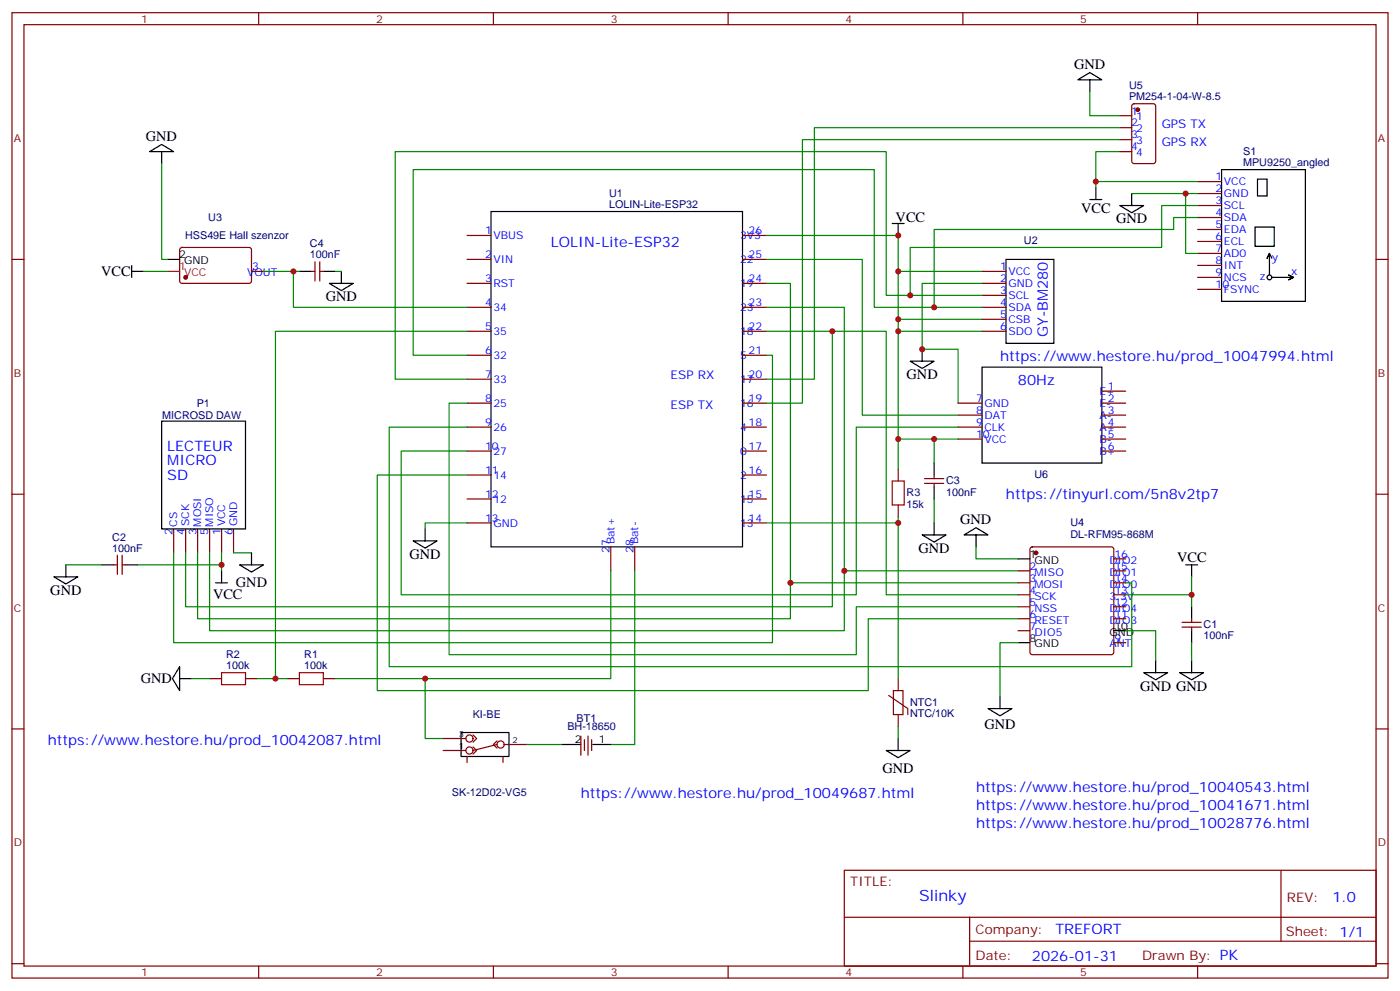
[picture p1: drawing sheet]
<svg xmlns="http://www.w3.org/2000/svg" width="412mm" height="292mm" viewBox="0 0 412 292" stroke-linecap="round" stroke-linejoin="round" font-family="sans-serif">
<g fill="none" stroke="#870000" stroke-width=".35">
<path d="M3.5 3.7h405.4v284.4h-405.4zM7.1 7.3h398.2v277.3h-398.2zM76.2 3.7v3.6M145.3 3.7v3.6M214.5 3.7v3.6M283.6 3.7v3.6M352.8 3.7v3.6M329.8 34.1h3.6M329.8 37.6h3.6M333.6 30.8l.5-.2h5.6l.7 .4v16.5l-.4 .6-5.9 .1-.7-.5v-16.4zM329.8 41.1h3.6M329.8 44.7h3.6"/>
<path d="M352.8 53.5h7M352.8 57h7M3.5 76.4h3.6M53.2 73.1l.4-.2h20.1l.4 .7-.1 9.4-.6 .5-20.1-.1-.4-.6v-9.2zM74.1 79.9h3.5M91.7 79.9h1.1M92.8 77.1v5.7M94.2 79.9h1M94.2 77.1v5.7M137.6 76.4h7M137.6 69.4h7M218.7 76.4h7.1"/>
<path d="M218.7 69.4h7.1M289.3 79.9h7M352.8 60.5h7M352.8 64.1h7M352.8 67.6h7M352.8 71.1h7M352.8 74.6h7M352.8 78.2h7M405.3 76.4h3.6M137.6 83.5h7M137.6 90.5h7M137.6 97.6h7"/>
<path d="M218.7 83.5h7.1M218.7 90.5h7.1M218.7 97.6h7.1M289.3 83.5h7M289.3 90.5h7M289.3 97.6h7M289.3 87h7M289.3 94.1h7M352.8 81.7h7M352.8 85.2h7M137.6 104.6h7M137.6 111.7h7"/>
<path d="M137.6 118.7h7M218.7 104.6h7.1M218.7 111.7h7.1M218.7 118.7h7.1M282.2 118.7h7.1M324.6 118.7h7M324.6 115.2h7M137.6 125.8h7M137.6 132.9h7M137.6 139.9h7M218.7 125.8h7.1M218.7 132.9h7.1"/>
<path d="M218.7 139.9h7.1M264.6 138.1v3.6M275.2 139.9v1.1M282.2 125.8h7.1M282.2 122.3h7.1M282.2 129.3h7.1M324.6 125.8h7M324.6 132.9h7M324.6 122.3h7M324.6 129.3h7M3.5 145.6h3.6M51.2 155.8v7"/>
<path d="M54.7 155.8v7M58.2 155.8v7M61.7 155.8v7M65.3 155.8v7M68.8 155.8v7M137.6 147h7M137.6 154h7M218.7 147h7.1M218.7 154h7.1M264.6 148.7v3.6M272.3 142.4h5.7M272.3 141h5.7"/>
<path d="M275.2 142.4v1M405.3 145.6h3.6M33.5 166.4h1.1M34.6 163.5v5.7M36 163.5v5.7M36 166.4h1M179.9 161.1v7M187 161.1v7M299.9 168.1h3.5M299.9 171.7h3.5M299.9 175.2h3.5M299.9 178.7h3.5"/>
<path d="M303.6 161.3l.5-.2h23.3l.5 .2 .2 .5v30.3l-.3 .5-.4 .2h-23.3l-.5-.2-.2-.5v-30.3zM328.1 168.1h3.5M328.1 171.7h3.5M328.1 175.2h3.5M328.1 178.7h3.5M328.1 164.6h3.5M61.7 199.9h3.6M72.3 199.9h3.5M84.7 199.9h3.5M95.2 199.9h3.6M264.6 199.9v3.5M299.9 182.2h3.5"/>
<path d="M299.9 185.8h3.5M328.1 182.2h3.5M328.1 189.3h3.5M348.2 184.7h5.6M348.2 183.3h5.6M351 182.2v1.1M351 184.7v1.1M3.5 214.7h3.6M130.5 217.5h6.7M139.3 216.5l1.1 1-1.1 1.1M139.3 220l1.1 1.1-1.1 1M146.4 218.2l-1.1 1.1 1.1 1"/>
<path d="M146.4 219.3l-7.1 1.8M148.5 219.3h6.7M171.1 216.8v5.7M172.2 217.9v3.2M173.2 216.8v5.7M174.3 217.9v3.2M261.8 204.8l5.6 3.9v1.8M263.2 203.4h2.8v7.1h-2.8zM264.6 210.5v3.5M405.3 214.7h3.6M130.5 221.1h6.7M137.6 222.8v1.8"/>
<path d="M148.2 222.8v1.8M248.7 256.3h156.6v28.3h-156.6zM377.3 256.4v20.8M248.7 270.2h156.5M285.6 277.2h119.6M285.6 270.2v14.1M3.5 283.8h3.6M76.2 284.6v3.5M145.3 284.6v3.5M214.5 284.6v3.5M283.6 284.6v3.5M352.8 284.6v3.5"/>
<path d="M405.3 283.8h3.6"/>
<circle cx="138.3" cy="217.5" r="1.06"/>
<circle cx="147.5" cy="219.3" r="1.06"/>
<circle cx="138.3" cy="221.1" r="1.06"/>
</g>
<g fill="none" stroke="#000" stroke-width=".35">
<path d="M317.5 23.5l3.5-2.1 3.6 2.1zM321 23.5v3.5M44.1 44.7l3.5-2.2 3.6 2.2zM47.6 44.7v3.5M321 58.8h3.6M322.8 55.2v3.6M333.4 57v3.5M359.8 50h24.7v38.8h-24.7zM370.4 52.8h2.8v4.9h-2.8zM38.8 79.9h3.5M38.8 78.2v3.5M49.4 76.4h3.5"/>
<path d="M88.2 79.9h3.5M95.2 79.9h3.6M100.5 79.9v3.6M144.6 62.3h74.1v98.8h-74.1zM262.8 65.8h3.5M264.6 65.8v3.6M296.3 76.4h14.1v24.7h-14.1zM329.8 60.5h7.1l-3.5 2.2zM369.7 66.9h5.7v5.6h-5.7zM374.6 76.1l-.7-1.5-.7 1.5 .7-1.5v6.4M97 83.5h7.1l-3.6 2.1zM374.6 81.7h6.4"/>
<path d="M379.6 81l1.4 .7-1.4 .7 1.4-.7zM268.1 106.4h7.1l-3.6 2.1zM271.6 102.9v3.5M289.3 108.2h35.3v28.2h-35.3zM47.6 124h24.7v31.8h-24.7zM275.2 136.4v3.5M121.7 159.3h7.1l-3.6 2.1zM125.2 155.8v3.5M271.6 157.6h7.1l-3.5 2.1zM275.2 143.4v3.6M275.2 154v3.6M284 157.6l3.5-2.2 3.5 2.2z"/>
<path d="M287.5 157.6v3.5M15.9 169.9h7l-3.5 2.1zM19.4 166.4v3.5M30 166.4h3.5M37 166.4h3.6M63.5 171.7h3.5M65.3 168.1v3.6M70.6 166.4h7l-3.5 2.1zM74.1 162.8v3.6M299.9 164.6h3.5M349.2 166.4h3.6M351 166.4v3.5"/>
<path d="M351 178.7v3.5M52.9 196.4v7l-2.1-3.5zM52.9 199.9h3.5M299.9 189.3h3.5M328.1 185.8h3.5M336.9 198.1h7.1l-3.6 2.1zM340.4 194.6v3.5M347.5 198.1h7l-3.5 2.1zM351 185.8v3.5M351 194.6v3.5M135.8 215.8h14.1v7h-14.1zM165.8 219.3h5.3"/>
<path d="M174.6 219.3h5.3M264.6 217.5v3.6M291 208.7h7.1l-3.5 2.1zM294.6 205.2v3.5M261.1 221.1h7l-3.5 2.1z"/>
<circle cx="373.9" cy="81.7" r=".71"/>
</g>
<g fill="none" stroke="#008700" stroke-width=".35">
<path d="M321 27v7.1h8.8M329.8 37.6h-89.9v74.1h-14.1M47.6 48.2v28.2h1.8M322.8 53.5h30M329.8 44.7h-7v10.5M329.8 41.1h-93.4v77.6h-10.6M333.4 57h19.4M349.2 57v17.6h3.6M42.3 79.9h7.1M77.6 79.9h8.8v10.6h51.2M86.4 79.9h1.8M98.8 79.9h1.7"/>
<path d="M225.8 69.4h38.8v10.5h24.7M225.8 76.4h28.2v45.9h28.2M264.6 79.9v17.7h24.7M352.8 60.5h-10.6v12.4h-74.1v14.1M352.8 64.1h-7.1v3.5h-70.5v22.9M137.6 97.6h-56.5v102.3M225.8 97.6h19.4v81.1h-190.5v-15.9M225.8 83.5h7v98.7h-174.6v-19.4M225.8 90.5h22.9v95.3h-187v-23M245.2 97.6h15.9v77.6h38.8M264.6 97.6v31.7h17.6M264.6 94.1h24.7"/>
<path d="M289.3 83.5h-17.7v19.4h10.6v15.8M289.3 90.5h-31.8v-40.5h-135.8v54.6h15.9M289.3 87h-28.2v-42.3h-144.7v67h21.2M137.6 118.7h-5.3v74.1h119.9v-14.1h47.7M225.8 104.6h1.7v84.7h-176.3v-26.5M137.6 125.8h-22.9v70.6h218.7v-24.7h-1.8M137.6 139.9h-26.5v63.5h144.7v-21.2h44.1M264.6 129.3v8.8M275.2 129.3v7.1M282.2 125.8h-30v49.4h-134v-42.3h19.4M137.6 154h-12.4v1.8M225.8 154h38.8"/>
<path d="M264.6 152.3v47.6M275.2 147v7M19.4 166.4h10.6M40.6 166.4h24.7M65.3 162.8v5.3M68.8 162.8h5.3M179.9 168.1v31.8h-54.7v17.6h5.3M187 168.1v51.2h-7.1M232.8 171.7h67.1M248.7 168.1h51.2M287.5 161.1v3.5h12.4M331.6 175.2h19.4v3.5"/>
<path d="M351 169.9v5.3M56.4 199.9h5.3M75.8 199.9h8.9M98.8 199.9h26.4M299.9 189.3h-5.3v15.9M331.6 185.8h8.8v8.8M351 189.3v5.3M155.2 219.3h10.6M264.6 214v3.5"/>
</g>
<path d="M262.8 141.7h3.5v7h-3.5zM65.3 198.1h7v3.5h-7zM88.2 198.1h7v3.5h-7z" fill="none" stroke="#a10000" stroke-width=".35"/>
<g fill="#870000" stroke="#870000" stroke-width=".35">
<circle cx="54.7" cy="81.7" r=".53"/>
<circle cx="305.2" cy="162.8" r=".53"/>
<circle cx="335.1" cy="32.3" r=".53"/>
</g>
<path d="M49.4 79.9h3.5" fill="none" stroke="#f00" stroke-width=".35"/>
<g fill="#c00">
<circle cx="264.6" cy="79.9" r=".88"/>
<circle cx="264.6" cy="94.1" r=".88"/>
<circle cx="271.6" cy="102.9" r=".88"/>
<circle cx="264.6" cy="97.6" r=".88"/>
<circle cx="264.6" cy="69.4" r=".88"/>
<circle cx="65.3" cy="166.4" r=".88"/>
<circle cx="125.2" cy="199.9" r=".88"/>
<circle cx="81.1" cy="199.9" r=".88"/>
<circle cx="86.4" cy="79.9" r=".88"/>
<circle cx="351" cy="175.2" r=".88"/>
<circle cx="245.2" cy="97.6" r=".88"/>
<circle cx="232.8" cy="171.7" r=".88"/>
<circle cx="275.2" cy="129.3" r=".88"/>
<circle cx="264.6" cy="129.3" r=".88"/>
<circle cx="264.6" cy="154" r=".88"/>
<circle cx="248.7" cy="168.1" r=".88"/>
<circle cx="322.8" cy="53.5" r=".88"/>
<circle cx="268.1" cy="87" r=".88"/>
<circle cx="275.2" cy="90.5" r=".88"/>
<circle cx="349.3" cy="57" r=".88"/>
</g>
<text font-size="4.6" fill="#00f" x="270.8" y="265.4">Slinky</text>
<g font-size="4.2">
<text x="316.4" y="20.4">GND</text>
<text x="43" y="41.6">GND</text>
<text x="263.8" y="65.4">VCC</text>
<text x="318.5" y="62.7">VCC</text>
<text x="328.8" y="65.8">GND</text>
<text x="29.8" y="81.3">VCC</text>
<text x="96" y="88.8">GND</text>
<text x="267.1" y="111.7">GND</text>
<text x="282.9" y="154.5">GND</text>
<text x="120.6" y="164.6">GND</text>
<text x="270.6" y="162.8">GND</text>
<text x="346.8" y="165.7">VCC</text>
<text x="69.5" y="173">GND</text>
<text x="14.8" y="175.2">GND</text>
<text x="62.7" y="176.5">VCC</text>
<text x="41.5" y="201.2">GND</text>
<text x="335.8" y="203.4">GND GND</text>
<text x="290" y="214.7">GND</text>
<text x="259.9" y="227.7">GND</text>
</g>
<g font-size="4.2" fill="#00f">
<text x="162.3" y="72.9">LOLIN-Lite-ESP32</text>
<text x="308.7" y="99.3" transform="rotate(-90 308.7 99.3)">GY-BM280</text>
<text x="294.6" y="106.4">https://www.hestore.hu/prod_10047994.html</text>
<text x="299.9" y="113.5">80Hz</text>
<text x="49.3" y="132.8">LECTEUR</text>
<text x="49.3" y="137.1">MICRO</text>
<text x="49.3" y="141.3">SD</text>
<text x="296.3" y="147">https://tinyurl.com/5n8v2tp7</text>
<text x="14.1" y="219.3">https://www.hestore.hu/prod_10042087.html</text>
<text x="287.5" y="233.4">https://www.hestore.hu/prod_10040543.html</text>
<text x="171.1" y="235.2">https://www.hestore.hu/prod_10049687.html</text>
<text x="287.5" y="238.7">https://www.hestore.hu/prod_10041671.html</text>
<text x="287.5" y="244">https://www.hestore.hu/prod_10028776.html</text>
<text x="392.5" y="265.6">1.0</text>
<text x="310.9" y="275.2">TREFORT</text>
<text x="304" y="283">2026-01-31</text>
</g>
<g font-size="3.9" fill="#800">
<text x="250.5" y="260.9">TITLE:</text>
<text x="379.1" y="265.6">REV:</text>
<text x="287.4" y="275.1">Company:</text>
<text x="378.7" y="275.7">Sheet: 1/1</text>
<text x="287.4" y="282.8">Date:</text>
<text x="336.4" y="282.9">Drawn By: PK</text>
</g>
<g font-size="3.5" fill="#00f">
<text x="342.2" y="37.6">GPS TX</text>
<text x="342.2" y="42.9">GPS RX</text>
<text x="197.6" y="111.7">ESP RX</text>
<text x="197.6" y="120.5">ESP TX</text>
</g>
<g font-size="3.2" fill="#800">
<text x="41.6" y="6.7">1</text>
<text x="110.8" y="6.7">2</text>
<text x="179.9" y="6.7">3</text>
<text x="249.1" y="6.7">4</text>
<text x="318.2" y="6.7">5</text>
<text x="4.1" y="41.8">A</text>
<text x="405.9" y="41.8">A</text>
<text x="4.1" y="111">B</text>
<text x="405.9" y="111">B</text>
<text x="4.1" y="180.1">C</text>
<text x="405.9" y="180.1">C</text>
<text x="4.1" y="249.3">D</text>
<text x="405.9" y="249.3">D</text>
<text x="41.6" y="287.5">1</text>
<text x="110.8" y="287.5">2</text>
<text x="179.9" y="287.5">3</text>
<text x="249.1" y="287.5">4</text>
<text x="318.2" y="287.5">5</text>
</g>
<g font-size="3.2" fill="#000080">
<text x="332.6" y="29.5">PM254-1-04-W-8.5</text>
<text x="332.6" y="26.2">U5</text>
<text x="366.2" y="45.6">S1</text>
<text x="366.2" y="48.9">MPU9250_angled</text>
<text x="179.4" y="57.9">U1</text>
<text x="61.3" y="65.2">U3</text>
<text x="179.4" y="61.2">LOLIN-Lite-ESP32</text>
<text x="54.5" y="70.5">HSS49E Hall szenzor</text>
<text x="301.6" y="72">U2</text>
<text x="91.3" y="76.1">100nF</text>
<text x="91.3" y="72.8">C4</text>
<text x="58" y="119.8">P1</text>
<text x="47.8" y="123.4">MICROSD DAW</text>
<text x="278.7" y="142.7">C3</text>
<text x="304.7" y="140.9">U6</text>
<text x="267.1" y="149.5">15k</text>
<text x="267.1" y="146.2">R3</text>
<text x="278.7" y="146">100nF</text>
<text x="315.3" y="155">U4</text>
<text x="33.1" y="159.2">C2</text>
<text x="315.3" y="158.6">DL-RFM95-868M</text>
<text x="33.1" y="162.5">100nF</text>
<text x="354.5" y="185.1">C1</text>
<text x="354.5" y="188.3">100nF</text>
<text x="66.6" y="197.1">100k</text>
<text x="66.6" y="193.8">R2</text>
<text x="89.6" y="197.1">100k</text>
<text x="89.6" y="193.9">R1</text>
<text x="268.1" y="208">NTC1</text>
<text x="139.2" y="211.5">KI-BE</text>
<text x="167.1" y="215">BH-18650</text>
<text x="169.8" y="212.6">BT1</text>
<text x="268.1" y="211.2">NTC/10K</text>
<text x="133.1" y="234.5">SK-12D02-VG5</text>
</g>
<g font-size="3.2" fill="#00f">
<text x="333.2" y="33.7">1</text>
<text x="334.7" y="35.5">1</text>
<text x="333.2" y="37.3">2</text>
<text x="333.2" y="40.8">3</text>
<text x="334.7" y="39">2</text>
<text x="333.2" y="44.3">4</text>
<text x="334.7" y="42.5">3</text>
<text x="334.7" y="46.1">4</text>
<text x="358.1" y="53.1">1</text>
<text x="358.1" y="56.7">2</text>
<text x="360.5" y="54.5">VCC</text>
<text x="360.5" y="58.1">GND</text>
<text x="358.1" y="60.2">3</text>
<text x="358.1" y="63.7">4</text>
<text x="360.5" y="61.6">SCL</text>
<text x="360.5" y="65.1">SDA</text>
<text x="142.9" y="69">1</text>
<text x="145.3" y="70.4">VBUS</text>
<text x="218" y="70.4">3V3</text>
<text x="220.5" y="69">26</text>
<text x="358.1" y="67.2">5</text>
<text x="358.1" y="70.8">6</text>
<text x="360.5" y="68.7">EDA</text>
<text x="142.9" y="76.1">2</text>
<text x="145.3" y="77.5">VIN</text>
<text x="218" y="77.5">22</text>
<text x="220.5" y="76.1">25</text>
<text x="358.1" y="74.3">7</text>
<text x="358.1" y="77.8">8</text>
<text x="360.5" y="72.2">ECL</text>
<text x="360.5" y="75.7">AD0</text>
<text x="374.6" y="76.8">y</text>
<text x="72.8" y="81.4">VOUT</text>
<text x="74.3" y="79.6">3</text>
<text x="142.9" y="83.1">3</text>
<text x="220.5" y="83.1">24</text>
<text x="294.6" y="79.6">1</text>
<text x="294.6" y="83.1">2</text>
<text x="297" y="81">VCC</text>
<text x="358.1" y="81.4">9</text>
<text x="360.5" y="79.2">INT</text>
<text x="360.5" y="82.8">NCS</text>
<text x="371.1" y="82.4">z</text>
<text x="380.3" y="81">x</text>
<text x="145.3" y="84.5">RST</text>
<text x="218" y="84.5">19</text>
<text x="294.6" y="86.6">3</text>
<text x="297" y="84.5">GND</text>
<text x="297" y="88.1">SCL</text>
<text x="358.1" y="84.9">10</text>
<text x="360.5" y="86.3">FSYNC</text>
<text x="142.9" y="90.2">4</text>
<text x="145.3" y="91.6">34</text>
<text x="218" y="91.6">23</text>
<text x="220.5" y="90.2">23</text>
<text x="294.6" y="90.2">4</text>
<text x="294.6" y="93.7">5</text>
<text x="297" y="91.6">SDA</text>
<text x="297" y="95.1">CSB</text>
<text x="142.9" y="97.2">5</text>
<text x="145.3" y="98.6">35</text>
<text x="218" y="98.6">18</text>
<text x="220.5" y="97.2">22</text>
<text x="294.6" y="97.2">6</text>
<text x="297" y="98.6">SDO</text>
<text x="142.9" y="104.3">6</text>
<text x="145.3" y="105.7">32</text>
<text x="218" y="105.7">5</text>
<text x="220.5" y="104.3">21</text>
<text x="142.9" y="111.3">7</text>
<text x="145.3" y="112.7">33</text>
<text x="218" y="112.7">17</text>
<text x="220.5" y="111.3">20</text>
<text x="142.9" y="118.4">8</text>
<text x="145.3" y="119.8">25</text>
<text x="218" y="119.8">16</text>
<text x="220.5" y="118.4">19</text>
<text x="287.5" y="118.4">7</text>
<text x="290" y="119.8">GND</text>
<text x="323.8" y="116.3">E+</text>
<text x="323.8" y="119.8">E-</text>
<text x="326.3" y="114.9">1</text>
<text x="326.3" y="118.4">2</text>
<text x="142.9" y="125.4">9</text>
<text x="220.5" y="125.4">18</text>
<text x="287.5" y="121.9">8</text>
<text x="287.5" y="125.4">9</text>
<text x="290" y="123.3">DAT</text>
<text x="323.8" y="123.3">A-</text>
<text x="326.3" y="121.9">3</text>
<text x="326.3" y="125.4">4</text>
<text x="145.3" y="126.9">26</text>
<text x="218" y="126.9">4</text>
<text x="287.5" y="129">10</text>
<text x="290" y="126.9">CLK</text>
<text x="290" y="130.4">VCC</text>
<text x="323.8" y="126.9">A+</text>
<text x="323.8" y="130.4">B-</text>
<text x="326.3" y="129">5</text>
<text x="142.9" y="132.5">10</text>
<text x="145.3" y="133.9">27</text>
<text x="218" y="133.9">0</text>
<text x="220.5" y="132.5">17</text>
<text x="323.8" y="133.9">B+</text>
<text x="326.3" y="132.5">6</text>
<text x="142.9" y="139.6">11</text>
<text x="145.3" y="141">14</text>
<text x="218" y="141">2</text>
<text x="220.5" y="139.6">16</text>
<text x="142.9" y="146.6">12</text>
<text x="145.3" y="148">12</text>
<text x="218" y="148">15</text>
<text x="220.5" y="146.6">15</text>
<text x="52.2" y="155.1" transform="rotate(-90 52.2 155.1)">CS</text>
<text x="55.7" y="155" transform="rotate(-90 55.7 155)">SCK</text>
<text x="59.3" y="155.1" transform="rotate(-90 59.3 155.1)">MOSI</text>
<text x="62.7" y="155.1" transform="rotate(-90 62.7 155.1)">MISO</text>
<text x="66.3" y="155.1" transform="rotate(-90 66.3 155.1)">VCC</text>
<text x="69.8" y="155.1" transform="rotate(-90 69.8 155.1)">GND</text>
<text x="142.9" y="153.7">13</text>
<text x="145.3" y="155.1">GND</text>
<text x="218" y="155.1">13</text>
<text x="220.5" y="153.7">14</text>
<text x="50.8" y="157.6" transform="rotate(-90 50.8 157.6)">2</text>
<text x="54.3" y="157.5" transform="rotate(-90 54.3 157.5)">4</text>
<text x="57.9" y="157.6" transform="rotate(-90 57.9 157.6)">3</text>
<text x="61.3" y="157.6" transform="rotate(-90 61.3 157.6)">5</text>
<text x="64.9" y="157.5" transform="rotate(-90 64.9 157.5)">1</text>
<text x="68.4" y="157.5" transform="rotate(-90 68.4 157.5)">6</text>
<text x="181" y="160.4" transform="rotate(-90 181 160.4)">Bat+</text>
<text x="188" y="160.4" transform="rotate(-90 188 160.4)">Bat-</text>
<text x="179.6" y="162.8" transform="rotate(-90 179.6 162.8)">27</text>
<text x="186.6" y="162.8" transform="rotate(-90 186.6 162.8)">28</text>
<text x="303.2" y="167.8">2</text>
<text x="326.8" y="166">DIO2</text>
<text x="328.3" y="167.8">15</text>
<text x="328.3" y="164.3">16</text>
<text x="303.2" y="171.3">3</text>
<text x="304.7" y="169.5">MISO</text>
<text x="304.7" y="173.1">MOSI</text>
<text x="326.8" y="173.1">DIO0</text>
<text x="326.8" y="169.5">DIO1</text>
<text x="328.3" y="171.3">14</text>
<text x="303.2" y="174.8">4</text>
<text x="303.2" y="178.4">5</text>
<text x="304.7" y="176.6">SCK</text>
<text x="326.8" y="176.6">3.3V</text>
<text x="328.3" y="178.4">12</text>
<text x="328.3" y="174.8">13</text>
<text x="303.2" y="181.9">6</text>
<text x="303.2" y="185.4">7</text>
<text x="304.7" y="180.1">NSS</text>
<text x="304.7" y="183.7">RESET</text>
<text x="326.8" y="183.7">DIO3</text>
<text x="326.8" y="180.1">DIO4</text>
<text x="328.3" y="181.9">11</text>
<text x="304.7" y="187.2">DIO5</text>
<text x="326.8" y="190.7">ANT</text>
<text x="328.3" y="188.9">9</text>
</g>
<g font-size="3.2">
<text x="52.7" y="76.1">2</text>
<text x="54.2" y="77.8">GND</text>
<text x="303.2" y="164.3">1</text>
<text x="304.7" y="166">GND</text>
<text x="328.3" y="185.4">10</text>
<text x="303.2" y="188.9">8</text>
<text x="304.7" y="190.7">GND</text>
<text x="326.8" y="187.2">GND</text>
<text x="169.3" y="218.9">2</text>
<text x="176.4" y="218.9">1</text>
</g>
<g font-size="3.2" fill="#f00">
<text x="52.7" y="79.6">1</text>
<text x="54.2" y="81.4">VCC</text>
</g>
<g font-size="2.5">
<text x="135.1" y="217.2">3</text>
<text x="135.1" y="220.7">1</text>
<text x="151" y="218.9">2</text>
</g>
</svg>
